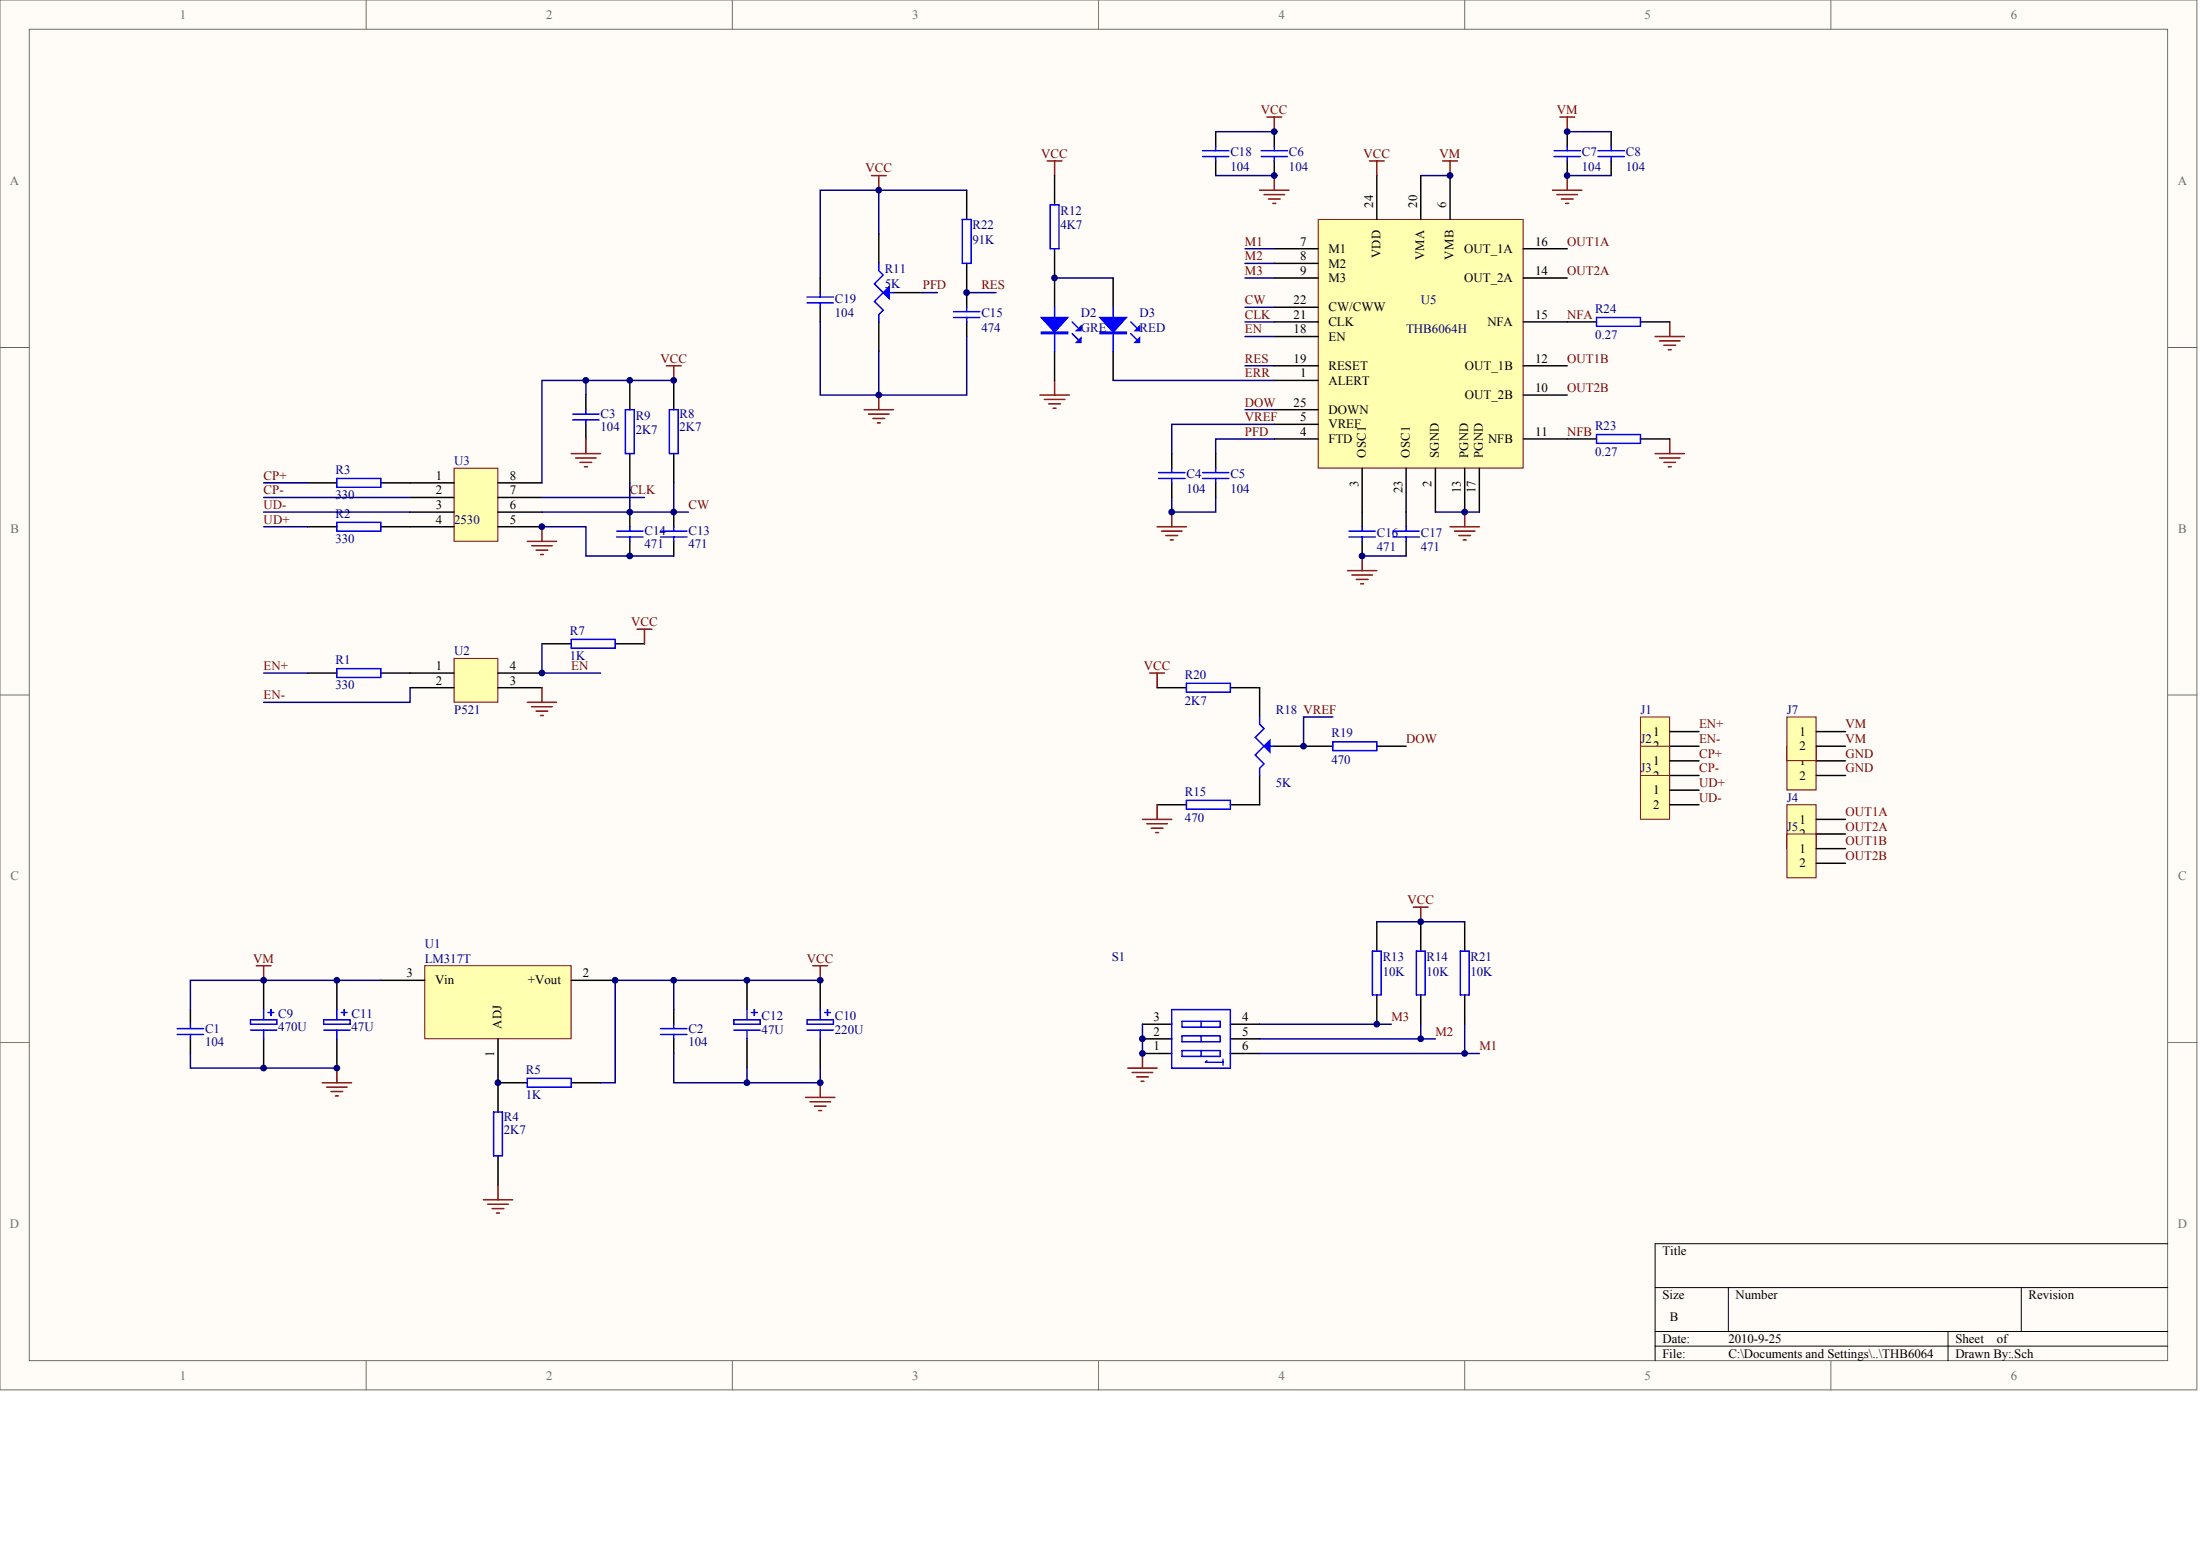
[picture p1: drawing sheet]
<svg xmlns="http://www.w3.org/2000/svg" width="840mm" height="594mm" viewBox="0 0 840 594" stroke-linecap="round" stroke-linejoin="round" font-family="sans-serif">
<g fill="#fffcf8" stroke="#716f64" stroke-width=".38">
<path d="M0 0h838.4v530.3h-838.4z"/>
<path d="M11.2 11.2h816v507.9h-816z"/>
</g>
<g fill="none" stroke="#716f64" stroke-width=".38">
<path d="M139.7 0v11.2M279.5 0v11.2M419.2 0v11.2M559 0v11.2M698.7 0v11.2M0 132.6h11.2M827.3 132.6h11.2M0 265.2h11.2M827.3 265.2h11.2M0 397.8h11.2M827.3 397.8h11.2M139.7 519.2v11.2"/>
<path d="M279.5 519.2v11.2M419.2 519.2v11.2M559 519.2v11.2M698.7 519.2v11.2"/>
</g>
<path d="M827.3 474.5h-195.6v44.7M631.7 491.3h195.6M659.6 491.3v16.7M771.4 491.3v16.7M631.7 508h195.6M631.7 513.6h195.6M743.5 508v11.2" fill="none" stroke="#000" stroke-width=".38"/>
<path d="M503.1 83.7h78.2v94.9h-78.2z" fill="#ffffb0" stroke="#800000" stroke-width=".38"/>
<g fill="none" stroke="#000" stroke-width=".56">
<path d="M525.4 67v16.7M542.2 67v16.7M553.4 67v16.7M486.3 94.9h16.8M581.3 94.9h16.8M486.3 100.5h16.8M486.3 106.1h16.8M486.3 117.2h16.8M581.3 106.1h16.8M486.3 139.6h16.8M486.3 122.8h16.8M486.3 128.4h16.8"/>
<path d="M581.3 139.6h16.8M581.3 122.8h16.8M486.3 145.2h16.8M486.3 156.3h16.8M581.3 150.7h16.8M486.3 167.5h16.8M486.3 161.9h16.8M519.9 178.7v16.7M536.6 178.7v16.7M547.8 178.7v16.7M559 178.7v16.7M564.6 178.7v16.7"/>
<path d="M581.3 167.5h16.8"/>
</g>
<path d="M173.3 178.7h16.7v27.8h-16.7z" fill="#ffffb0" stroke="#800000" stroke-width=".38"/>
<path d="M156.5 184.2h16.8M156.5 189.8h16.8M156.5 195.4h16.8M190.1 184.2h16.7M190.1 189.8h16.7M190.1 195.4h16.7M156.5 201h16.8M190.1 201h16.7" fill="none" stroke="#000" stroke-width=".56"/>
<path d="M173.3 251.2h16.7v16.7h-16.7z" fill="#ffffb0" stroke="#800000" stroke-width=".38"/>
<g fill="none" stroke="#000" stroke-width=".56">
<path d="M464 50.2v5.6M486.3 50.2v5.6M598.1 50.2v5.6M614.9 50.2v5.6M368.9 72.6v11.1M402.5 67v11.2M464 61.4v5.6M486.3 61.4v5.6M598.1 61.4v5.6M614.9 61.4v5.6M335.4 89.3v11.2M402.5 94.9v22.3"/>
<path d="M313 106.1v5.6M313 117.2v5.6M341 111.7h11.2M368.9 100.5v16.7M424.8 106.1v11.1M335.4 122.8v11.2M368.9 122.8v5.6M402.5 134v11.2M424.8 134v11.2M598.1 122.8h11.2M626.1 122.8h11.1M223.6 150.7v5.6"/>
<path d="M240.4 145.2v11.1M257.1 145.2v11.1M223.6 161.9v5.6M240.4 173.1v11.1M257.1 173.1v11.1M447.2 173.1v5.6M464 173.1v5.6M598.1 167.5h11.2M626.1 167.5h11.1M117.4 184.2h11.2M145.3 184.2h11.2M240.4 195.4v5.6"/>
<path d="M257.1 195.4v5.6M447.2 184.2v5.6M464 184.2v5.6M519.9 195.4v5.6M536.6 195.4v5.6M117.4 201h11.2M145.3 201h11.2M240.4 206.6v5.5M257.1 206.6v5.5M519.9 206.6v5.5M536.6 206.6v5.5M117.4 256.8h11.2"/>
<path d="M145.3 256.8h28M190.1 256.8h16.7M206.8 245.6h11.2M234.8 245.6h11.2M156.5 262.4h16.8M190.1 262.4h16.7M441.6 262.4h11.2M469.6 262.4h11.1v11.2M480.7 295.9v11.2h-11.1M486.3 284.7h22.4M525.4 284.7h11.2M441.6 307.1h11.2"/>
<path d="M525.4 351.7v11.2M542.2 351.7v11.2M559 351.7v11.2M100.6 374v11.2M128.6 374v11.2M285.1 374v11.2M313 374v11.2M525.4 379.6v11.2M542.2 379.6v11.2M559 379.6v11.2M72.7 385.2v5.6M72.7 396.4v5.6"/>
<path d="M100.6 396.4v11.1M128.6 396.4v11.1M257.1 385.2v5.6M257.1 396.4v5.6M285.1 396.4v11.1M313 396.4v11.1M436 396.4h11.2M436 390.8h11.2M469.6 396.4h11.1M469.6 390.8h11.1M436 402h11.2M469.6 402h11.1"/>
</g>
<g fill="none" stroke="#00f" stroke-width=".56">
<path d="M458.9 59.7h10.1M458.9 57.5h10.1M464 55.8v1.7M464 59.7v1.7M481.3 59.7h10.1M481.3 57.5h10.1M486.3 55.8v1.7M486.3 59.7v1.7M593.1 59.7h10M593.1 57.5h10M598.1 55.8v1.7M598.1 59.7v1.7"/>
<path d="M609.9 59.7h10M609.9 57.5h10M614.9 55.8v1.7M614.9 59.7v1.7M400.8 78.2h3.3v16.7h-3.3zM367.3 83.7h3.3v16.8h-3.3zM308 113.3h10.1M308 115.6h10.1M313 111.7v1.6M313 115.6v1.6M335.4 100.5v2.8l1.7 1.7-3.4 3.3 3.4 3.4-3.4 3.3 3.4 3.4-1.7 1.6v2.8M337.1 111.7h3.9"/>
<path d="M363.9 118.9h10.1M368.9 117.2v1.7M402.5 117.2v16.8M424.8 117.2v16.8M363.9 121.1h10.1M368.9 121.1v1.7M409.2 127.3l2.2 2.2M409.2 122.8l2.2 2.3M431.5 127.3l2.3 2.2M431.5 122.8l2.3 2.3M609.3 121.1h16.8v3.4h-16.8zM218.6 158h10"/>
<path d="M223.6 156.3v1.7M238.7 156.3h3.3v16.8h-3.3zM255.5 156.3h3.3v16.8h-3.3zM218.6 160.2h10M223.6 160.2v1.7M447.2 178.7v1.6M464 178.7v1.6M609.3 165.8h16.8v3.4h-16.8zM128.6 182.6h16.7v3.3h-16.7zM128.6 199.3h16.7v3.4h-16.7zM442.2 182.6h10M442.2 180.3h10"/>
<path d="M447.2 182.6v1.6M458.9 182.6h10.1M458.9 180.3h10.1M464 182.6v1.6M235.3 202.7h10.1M235.3 204.9h10.1M240.4 201v1.7M240.4 204.9v1.7M252.1 202.7h10.1M252.1 204.9h10.1M257.1 201v1.7M257.1 204.9v1.7"/>
<path d="M514.8 202.7h10.1M514.8 204.9h10.1M519.9 201v1.7M519.9 204.9v1.7M531.6 202.7h10.1M531.6 204.9h10.1M536.6 201v1.7M536.6 204.9v1.7M128.6 255.1h16.7v3.4h-16.7zM218 244h16.8v3.3h-16.8zM452.8 260.7h16.8v3.4h-16.8zM480.7 273.6v2.8l1.7 1.6-3.3 3.4 3.3 3.3-3.3 3.4 3.3 3.3-1.7 1.7v2.8"/>
<path d="M482.4 284.7h3.9M508.7 283h16.7v3.4h-16.7zM452.8 305.4h16.8v3.3h-16.8zM523.8 362.9h3.3v16.7h-3.3zM540.5 362.9h3.4v16.7h-3.4zM557.3 362.9h3.4v16.7h-3.4zM67.6 394.7h10.1M67.6 392.5h10.1M72.7 390.8v1.7M72.7 394.7v1.7M95.6 389.1h10v1.7h-10zM95.6 393h10"/>
<path d="M100.6 385.2v3.9M100.6 393v3.4M102.3 386.3h2.2M103.4 385.2v2.2M123.5 393h10.1M123.5 389.1h10.1v1.7h-10.1zM128.6 385.2v3.9M128.6 393v3.4M130.2 386.3h2.3M131.4 385.2v2.2M252.1 394.7h10.1M252.1 392.5h10.1"/>
<path d="M257.1 390.8v1.7M257.1 394.7v1.7M280.1 393h10M280.1 389.1h10v1.7h-10zM285.1 385.2v3.9M285.1 393v3.4M286.8 386.3h2.2M287.9 385.2v2.2M308 393h10.1M308 389.1h10.1v1.7h-10.1zM313 385.2v3.9M313 393v3.4"/>
<path d="M314.7 386.3h2.2M315.8 385.2v2.2M447.2 385.2h22.4v22.3h-22.4zM451.1 389.7h14.5v2.2h-14.5zM451.1 395.3h14.5v2.2h-14.5zM458.4 389.7v2.2M458.4 395.3v2.2M451.1 400.8h14.5v2.3h-14.5zM458.4 400.8v2.3M460.6 404.8l-.6 .5h6.8M466.8 404.2v2.2"/>
</g>
<g fill="none" stroke="#000080" stroke-width=".56">
<path d="M464 50.2h22.3M598.1 50.2h16.8M335.4 72.6v16.7M464 67h22.3M542.2 67h11.2M598.1 67h16.8M475.1 94.9h11.2M352.2 111.7h5.6M368.9 111.7h11.2M402.5 106.1h22.3M475.1 100.5h11.2M475.1 106.1h11.2"/>
<path d="M475.1 117.2h11.2M335.4 134v16.7M475.1 122.8h11.2M475.1 139.6h11.2M475.1 128.4h11.2M475.1 156.3h11.2M486.3 167.5h-22.3v5.6M486.3 161.9h-39.1v11.2M100.6 184.2h16.8M447.2 189.8v5.6h16.8v-5.6M547.8 195.4h16.8M100.6 201h16.8"/>
<path d="M519.9 212.1h16.7M100.6 256.8h16.8M156.5 262.4v5.6h-55.9M508.7 273.6h-11.2v11.1M525.4 351.7h33.6M257.1 374v11.2M436 390.8v11.2M480.7 390.8h50.3M480.7 396.4h67.1M542.2 390.8v5.6M559 390.8v11.2M285.1 407.5v5.6"/>
<path d="M480.7 402h83.9"/>
</g>
<g fill="none" stroke="#800000" stroke-width=".56">
<path d="M483.5 44.7h5.6M486.3 44.7v5.5M595.3 44.7h5.6M598.1 44.7v5.5M332.6 67h5.6M335.4 67v5.6M399.7 61.4h5.6M402.5 61.4v5.6M480.7 72.6h11.2M482.4 74.3h7.8M484.1 75.9h4.5M485.8 77.6h1.1"/>
<path d="M486.3 67v5.6M522.7 61.4h5.5M525.4 61.4v5.6M550.6 61.4h5.6M553.4 61.4v5.6M592.5 72.6h11.2M594.2 74.3h7.8M595.9 75.9h4.5M597.6 77.6h1.1M598.1 67v5.6M254.3 139.6h5.6M257.1 139.6v5.6"/>
<path d="M631.7 128.4h11.1M633.3 130.1h7.9M635 131.8h4.5M636.7 133.4h1.1M637.2 122.8v5.6M329.8 156.3h11.2M331.5 158h7.8M333.2 159.7h4.4M335.4 150.7v5.6M396.9 150.7h11.2M398.6 152.4h7.8M400.2 154.1h4.5"/>
<path d="M401.9 155.8h1.1M402.5 145.2v5.5M218 173.1h11.2M219.7 174.7h7.8M221.4 176.4h4.4M223 178.1h1.2M223.6 167.5v5.6M334.8 161.3h1.2M631.7 173.1h11.1M633.3 174.7h7.9M635 176.4h4.5M636.7 178.1h1.1"/>
<path d="M637.2 167.5v5.6M447.2 195.4v5.6M559 195.4v5.6M201.2 206.6h11.2M202.9 208.2h7.8M204.6 209.9h4.5M206.3 211.6h1.1M206.8 201v5.6M441.6 201h11.2M443.3 202.7h7.8M445 204.3h4.4M446.6 206h1.1"/>
<path d="M514.3 217.7h11.1M515.9 219.4h7.9M519.9 212.1v5.6M553.4 201h11.2M555.1 202.7h7.8M556.8 204.3h4.4M558.4 206h1.1M517.6 221.1h4.5M519.3 222.8h1.1M243.2 240.1h5.5M246 240.1v5.5M438.8 256.8h5.6"/>
<path d="M441.6 256.8v5.6M201.2 268h11.2M202.9 269.7h7.8M204.6 271.3h4.5M206.3 273h1.1M206.8 262.4v5.6M436 312.6h11.2M437.7 314.3h7.8M439.4 316h4.4M441 317.7h1.2M441.6 307.1v5.5M539.4 346.1h5.6"/>
<path d="M542.2 346.1v5.6M97.8 368.5h5.6M100.6 368.5v5.5M310.2 368.5h5.6M313 368.5v5.5M123 413.1h11.2M124.7 414.8h7.8M126.3 416.5h4.5M128 418.2h1.1M128.6 407.5v5.6M307.4 418.7h11.2M313 413.1v5.6"/>
<path d="M430.4 407.5h11.2M432.1 409.2h7.8M433.8 410.9h4.4M435.5 412.6h1.1M436 402v5.5M309.1 420.4h7.8M310.8 422.1h4.5M312.5 423.7h1.1"/>
</g>
<g fill="#00f" stroke="#00f" stroke-width=".56">
<path d="M337.1 111.7l2.2-2.3v4.5z"/>
<path d="M419.8 121.1h10.1l-5.1 5.6z"/>
<path d="M433.2 130.6l1.7-1.6v1.6z"/>
<path d="M433.2 126.2l1.7-1.7v1.7z"/>
<path d="M397.4 121.1h10.1l-5 5.6z"/>
<path d="M410.9 130.6l1.6-1.6v1.6z"/>
<path d="M410.9 126.2l1.6-1.7v1.7z"/>
<path d="M482.4 284.7l2.2-2.2v4.5z"/>
<path d="M419.8 126.7h10.1v.6h-10.1z" fill-rule="evenodd"/>
<path d="M397.4 126.7h10.1v.6h-10.1z" fill-rule="evenodd"/>
</g>
<path d="M626.1 273.6h11.1v16.7h-11.1z" fill="#ffffb0" stroke="#800000" stroke-width=".38"/>
<path d="M637.2 279.1h11.2M637.2 284.7h11.2" fill="none" stroke="#000" stroke-width=".56"/>
<path d="M626.1 284.7h11.1v16.7h-11.1z" fill="#ffffb0" stroke="#800000" stroke-width=".38"/>
<path d="M637.2 290.3h11.2M637.2 295.9h11.2" fill="none" stroke="#000" stroke-width=".56"/>
<path d="M626.1 295.9h11.1v16.7h-11.1z" fill="#ffffb0" stroke="#800000" stroke-width=".38"/>
<path d="M637.2 301.5h11.2M637.2 307.1h11.2" fill="none" stroke="#000" stroke-width=".56"/>
<path d="M682 307.1h11.1v16.6h-11.1z" fill="#ffffb0" stroke="#800000" stroke-width=".38"/>
<path d="M693.1 312.6h11.2M693.1 318.2h11.2" fill="none" stroke="#000" stroke-width=".56"/>
<path d="M682 318.2h11.1v16.7h-11.1z" fill="#ffffb0" stroke="#800000" stroke-width=".38"/>
<path d="M693.1 323.8h11.2M693.1 329.4h11.2" fill="none" stroke="#000" stroke-width=".56"/>
<path d="M682 284.7h11.1v16.7h-11.1z" fill="#ffffb0" stroke="#800000" stroke-width=".38"/>
<path d="M693.1 290.3h11.2M693.1 295.9h11.2" fill="none" stroke="#000" stroke-width=".56"/>
<path d="M682 273.6h11.1v16.7h-11.1z" fill="#ffffb0" stroke="#800000" stroke-width=".38"/>
<path d="M693.1 279.1h11.2M693.1 284.7h11.2" fill="none" stroke="#000" stroke-width=".56"/>
<path d="M162.1 368.5h55.8v27.8h-55.8z" fill="#ffffb0" stroke="#800000" stroke-width=".38"/>
<path d="M145.3 374h16.8M218 374h16.8M190.1 396.4v27.9M190.1 413.1h11.1M218 413.1h11.2M190.1 441v11.2" fill="none" stroke="#000" stroke-width=".56"/>
<path d="M201.2 411.5h16.8v3.3h-16.8zM188.4 424.3h3.3v16.7h-3.3z" fill="none" stroke="#00f" stroke-width=".56"/>
<path d="M184.5 457.8h11.1M186.1 459.5h7.9M190.1 452.2v5.6M187.8 461.1h4.5M189.5 462.8h1.1" fill="none" stroke="#800000" stroke-width=".56"/>
<g fill="none" stroke="#000080" stroke-width=".56">
<path d="M368.9 72.6h-55.9v33.5M313 122.8v27.9h55.9v-22.3M223.6 145.2v5.5M257.1 145.2h-50.3v39M424.8 145.2h61.5M100.6 195.4h55.9M100.6 189.8h55.9M206.8 195.4h55.9M206.8 189.8h39.2M240.4 184.2v11.2M257.1 184.2v11.2M206.8 201h16.8v11.1h33.5"/>
<path d="M206.8 245.6v11.2h22.4M145.3 374h-72.6v11.2M313 374h-78.2v39.1h-5.6M72.7 402v5.5h55.9M257.1 402v11.1h55.9v-5.6"/>
</g>
<g fill="#000080" stroke="#000080" stroke-width=".38">
<circle cx="100.6" cy="407.5" r="1.09"/>
<circle cx="100.6" cy="374" r="1.09"/>
<circle cx="128.5" cy="407.5" r="1.09"/>
<circle cx="128.5" cy="374" r="1.09"/>
<circle cx="190" cy="413.1" r="1.09"/>
<circle cx="206.8" cy="256.8" r="1.09"/>
<circle cx="206.8" cy="201" r="1.09"/>
<circle cx="223.6" cy="145.1" r="1.09"/>
<circle cx="234.7" cy="374" r="1.09"/>
<circle cx="240.3" cy="212.1" r="1.09"/>
<circle cx="240.3" cy="195.4" r="1.09"/>
<circle cx="240.3" cy="145.1" r="1.09"/>
<circle cx="257.1" cy="374" r="1.09"/>
<circle cx="257.1" cy="195.4" r="1.09"/>
<circle cx="257.1" cy="145.1" r="1.09"/>
<circle cx="285.1" cy="413.1" r="1.09"/>
<circle cx="285.1" cy="374" r="1.09"/>
<circle cx="313" cy="413.1" r="1.09"/>
<circle cx="313" cy="374" r="1.09"/>
<circle cx="335.4" cy="150.7" r="1.09"/>
<circle cx="335.4" cy="72.5" r="1.09"/>
<circle cx="368.9" cy="111.6" r="1.09"/>
<circle cx="402.4" cy="106" r="1.09"/>
<circle cx="436" cy="401.9" r="1.09"/>
<circle cx="436" cy="396.4" r="1.09"/>
<circle cx="447.2" cy="195.4" r="1.09"/>
<circle cx="486.3" cy="67" r="1.09"/>
<circle cx="486.3" cy="50.2" r="1.09"/>
<circle cx="497.5" cy="284.7" r="1.09"/>
<circle cx="519.8" cy="212.1" r="1.09"/>
<circle cx="525.4" cy="390.8" r="1.09"/>
<circle cx="542.2" cy="396.4" r="1.09"/>
<circle cx="542.2" cy="351.7" r="1.09"/>
<circle cx="553.4" cy="67" r="1.09"/>
<circle cx="559" cy="401.9" r="1.09"/>
<circle cx="559" cy="195.4" r="1.09"/>
<circle cx="598.1" cy="67" r="1.09"/>
<circle cx="598.1" cy="50.2" r="1.09"/>
</g>
<g font-size="4.9" fill="#716f64">
<text x="68.6" y="7.2">1</text>
<text x="208.4" y="7.2">2</text>
<text x="348.1" y="7.2">3</text>
<text x="487.9" y="7.2">4</text>
<text x="627.6" y="7.2">5</text>
<text x="767.4" y="7.2">6</text>
<text x="3.8" y="70.6">A</text>
<text x="831.1" y="70.6">A</text>
<text x="4" y="203.2">B</text>
<text x="831.3" y="203.2">B</text>
<text x="4" y="335.8">C</text>
<text x="831.3" y="335.8">C</text>
<text x="3.8" y="468.4">D</text>
<text x="831.1" y="468.4">D</text>
<text x="68.6" y="526.4">1</text>
<text x="208.4" y="526.4">2</text>
<text x="348.1" y="526.4">3</text>
<text x="487.9" y="526.4">4</text>
<text x="627.6" y="526.4">5</text>
<text x="767.4" y="526.4">6</text>
</g>
<g font-size="4.9" fill="#800000">
<text x="481.2" y="43.5">VCC</text>
<text x="594.1" y="43.5">VM</text>
<text x="330.3" y="65.8">VCC</text>
<text x="397.4" y="60.2">VCC</text>
<text x="520.4" y="60.2">VCC</text>
<text x="549.4" y="60.2">VM</text>
<text x="475.1" y="93.7">M1</text>
<text x="598.1" y="93.7">OUT1A</text>
<text x="475.1" y="99.3">M2</text>
<text x="475.1" y="104.9">M3</text>
<text x="598.1" y="104.9">OUT2A</text>
<text x="352.2" y="110.5">PFD</text>
<text x="374.5" y="110.5">RES</text>
<text x="475.1" y="116">CW</text>
<text x="475.1" y="121.6">CLK</text>
<text x="598.1" y="121.6">NFA</text>
<text x="475.1" y="127.2">EN</text>
<text x="252" y="138.4">VCC</text>
<text x="475.1" y="138.4">RES</text>
<text x="475.1" y="143.9">ERR</text>
<text x="598.1" y="138.4">OUT1B</text>
<text x="598.1" y="149.5">OUT2B</text>
<text x="475.1" y="155.1">DOW</text>
<text x="475.1" y="160.7">VREF</text>
<text x="475.1" y="166.3">PFD</text>
<text x="598.1" y="166.3">NFB</text>
<text x="100.6" y="183">CP+</text>
<text x="100.6" y="188.6">CP-</text>
<text x="240.4" y="188.6">CLK</text>
<text x="100.6" y="194.2">UD-</text>
<text x="262.7" y="194.2">CW</text>
<text x="100.6" y="199.8">UD+</text>
<text x="240.9" y="238.9">VCC</text>
<text x="100.6" y="255.6">EN+</text>
<text x="218" y="255.6">EN</text>
<text x="436.5" y="255.6">VCC</text>
<text x="100.6" y="266.8">EN-</text>
<text x="648.4" y="277.9">EN+</text>
<text x="704.3" y="277.9">VM</text>
<text x="536.6" y="283.5">DOW</text>
<text x="648.4" y="283.5">EN-</text>
<text x="704.3" y="283.5">VM</text>
<text x="648.4" y="289.1">CP+</text>
<text x="704.3" y="289.1">GND</text>
<text x="648.4" y="294.7">CP-</text>
<text x="704.3" y="294.7">GND</text>
<text x="648.4" y="300.3">UD+</text>
<text x="648.4" y="305.9">UD-</text>
<text x="704.3" y="311.4">OUT1A</text>
<text x="704.3" y="317">OUT2A</text>
<text x="704.3" y="322.6">OUT1B</text>
<text x="704.3" y="328.2">OUT2B</text>
<text x="537.1" y="344.9">VCC</text>
<text x="96.6" y="367.3">VM</text>
<text x="307.9" y="367.3">VCC</text>
<text x="531" y="389.6">M3</text>
<text x="547.8" y="395.2">M2</text>
<text x="564.6" y="400.8">M1</text>
</g>
<g font-size="4.9" fill="#000080">
<text x="469.6" y="59.6">C18</text>
<text x="491.9" y="59.6">C6</text>
<text x="603.7" y="59.6">C7</text>
<text x="620.5" y="59.6">C8</text>
<text x="469.6" y="65.2">104</text>
<text x="491.9" y="65.2">104</text>
<text x="603.7" y="65.2">104</text>
<text x="620.5" y="65.2">104</text>
<text x="404.7" y="82">R12</text>
<text x="371.2" y="87.6">R22</text>
<text x="404.7" y="87.6">4K7</text>
<text x="371.2" y="93.1">91K</text>
<text x="337.6" y="104.3">R11</text>
<text x="337.6" y="109.9">5K</text>
<text x="318.6" y="115.5">C19</text>
<text x="542.2" y="116">U5</text>
<text x="608.7" y="119.4">R24</text>
<text x="318.6" y="121.1">104</text>
<text x="374.5" y="121.1">C15</text>
<text x="412.5" y="121.1">D2</text>
<text x="434.9" y="121.1">D3</text>
<text x="374.5" y="126.6">474</text>
<text x="412.5" y="126.6">GRE</text>
<text x="434.9" y="126.6">RED</text>
<text x="536.6" y="127.2">THB6064H</text>
<text x="608.7" y="129.4">0.27</text>
<text x="229.2" y="159.6">C3</text>
<text x="242.6" y="160.1">R9</text>
<text x="259.4" y="159.6">R8</text>
<text x="229.2" y="164.6">104</text>
<text x="242.6" y="165.7">2K7</text>
<text x="259.4" y="164.6">2K7</text>
<text x="608.7" y="164">R23</text>
<text x="173.3" y="177.4">U3</text>
<text x="608.7" y="174.1">0.27</text>
<text x="128" y="180.8">R3</text>
<text x="452.8" y="182.5">C4</text>
<text x="469.6" y="182.5">C5</text>
<text x="128" y="190.3">330</text>
<text x="452.8" y="188.1">104</text>
<text x="469.6" y="188.1">104</text>
<text x="128" y="197.5">R2</text>
<text x="173.3" y="199.8">2530</text>
<text x="128" y="207">330</text>
<text x="246" y="204.2">C14</text>
<text x="246" y="209.3">471</text>
<text x="262.7" y="204.2">C13</text>
<text x="262.7" y="209.3">471</text>
<text x="525.4" y="204.8">C16</text>
<text x="542.2" y="204.8">C17</text>
<text x="525.4" y="210.4">471</text>
<text x="542.2" y="210.4">471</text>
<text x="217.4" y="242.2">R7</text>
<text x="173.3" y="250">U2</text>
<text x="217.4" y="251.7">1K</text>
<text x="128" y="253.4">R1</text>
<text x="128" y="262.9">330</text>
<text x="452.2" y="259">R20</text>
<text x="452.2" y="269">2K7</text>
<text x="173.3" y="272.4">P521</text>
<text x="486.9" y="272.4">R18 VREF</text>
<text x="626.1" y="272.4">J1</text>
<text x="682" y="272.4">J7</text>
<text x="508.1" y="281.3">R19</text>
<text x="626.1" y="283.5">J2</text>
<text x="682" y="283.5">J6</text>
<text x="508.1" y="291.3">470</text>
<text x="626.1" y="294.7">J3</text>
<text x="452.2" y="303.6">R15</text>
<text x="486.9" y="300.3">5K</text>
<text x="682" y="305.9">J4</text>
<text x="452.2" y="313.7">470</text>
<text x="682" y="317">J5</text>
<text x="162.1" y="361.7">U1</text>
<text x="162.1" y="367.3">LM317T</text>
<text x="424.3" y="366.7">S1</text>
<text x="527.7" y="366.7">R13</text>
<text x="544.5" y="366.7">R14</text>
<text x="561.2" y="366.7">R21</text>
<text x="527.7" y="372.3">10K</text>
<text x="544.5" y="372.3">10K</text>
<text x="561.2" y="372.3">10K</text>
<text x="106.2" y="388.5">C9</text>
<text x="134.2" y="388.5">C11</text>
<text x="290.7" y="389">C12</text>
<text x="318.6" y="389">C10</text>
<text x="78.3" y="394.1">C1</text>
<text x="106.2" y="393.5">470U</text>
<text x="134.2" y="393.5">47U</text>
<text x="262.7" y="394.1">C2</text>
<text x="290.7" y="394.6">47U</text>
<text x="318.6" y="394.6">220U</text>
<text x="78.3" y="399.1">104</text>
<text x="262.7" y="399.1">104</text>
<text x="200.7" y="409.7">R5</text>
<text x="200.7" y="419.2">1K</text>
<text x="192.3" y="427.6">R4</text>
<text x="192.3" y="432.6">2K7</text>
</g>
<g font-size="4.9">
<text x="524" y="79.3" transform="rotate(-90 524 79.3)">24</text>
<text x="540.8" y="79.3" transform="rotate(-90 540.8 79.3)">20</text>
<text x="552" y="79.3" transform="rotate(-90 552 79.3)">6</text>
<text x="496.2" y="93.7">7</text>
<text x="585.8" y="93.7">16</text>
<text x="496.2" y="99.3">8</text>
<text x="507" y="96.5">M1</text>
<text x="526.8" y="98.5" transform="rotate(-90 526.8 98.5)">VDD</text>
<text x="543.6" y="99.4" transform="rotate(-90 543.6 99.4)">VMA</text>
<text x="554.8" y="99.1" transform="rotate(-90 554.8 99.1)">VMB</text>
<text x="558.8" y="96.5">OUT_1A</text>
<text x="496.2" y="104.9">9</text>
<text x="507" y="102.1">M2</text>
<text x="507" y="107.7">M3</text>
<text x="558.8" y="107.7">OUT_2A</text>
<text x="585.8" y="104.9">14</text>
<text x="493.7" y="116">22</text>
<text x="507" y="118.8">CW/CWW</text>
<text x="493.7" y="121.6">21</text>
<text x="507" y="124.4">CLK</text>
<text x="567.7" y="124.4">NFA</text>
<text x="585.8" y="121.6">15</text>
<text x="493.7" y="127.2">18</text>
<text x="507" y="130">EN</text>
<text x="493.7" y="138.4">19</text>
<text x="496.2" y="143.9">1</text>
<text x="507" y="141.2">RESET</text>
<text x="559" y="141.2">OUT_1B</text>
<text x="585.8" y="138.4">12</text>
<text x="507" y="146.7">ALERT</text>
<text x="585.8" y="149.5">10</text>
<text x="493.7" y="155.1">25</text>
<text x="559" y="152.3">OUT_2B</text>
<text x="496.2" y="160.7">5</text>
<text x="507" y="157.9">DOWN</text>
<text x="496.2" y="166.3">4</text>
<text x="507" y="163.5">VREF</text>
<text x="585.8" y="166.3">11</text>
<text x="507" y="169.1">FTD</text>
<text x="567.9" y="169.1">NFB</text>
<text x="521.2" y="174.7" transform="rotate(-90 521.2 174.7)">OSC1</text>
<text x="538" y="174.7" transform="rotate(-90 538 174.7)">OSC1</text>
<text x="549.2" y="174.7" transform="rotate(-90 549.2 174.7)">SGND</text>
<text x="560.4" y="174.7" transform="rotate(-90 560.4 174.7)">PGND</text>
<text x="565.9" y="174.7" transform="rotate(-90 565.9 174.7)">PGND</text>
<text x="166.4" y="183">1</text>
<text x="194.5" y="183">8</text>
<text x="518.4" y="185.6" transform="rotate(-90 518.4 185.6)">3</text>
<text x="546.4" y="185.6" transform="rotate(-90 546.4 185.6)">2</text>
<text x="166.4" y="188.6">2</text>
<text x="194.5" y="188.6">7</text>
<text x="535.2" y="188.1" transform="rotate(-90 535.2 188.1)">23</text>
<text x="557.6" y="188.1" transform="rotate(-90 557.6 188.1)">13</text>
<text x="563.1" y="188.1" transform="rotate(-90 563.1 188.1)">17</text>
<text x="166.4" y="194.2">3</text>
<text x="194.5" y="194.2">6</text>
<text x="166.4" y="199.8">4</text>
<text x="194.5" y="199.8">5</text>
<text x="166.4" y="255.6">1</text>
<text x="194.5" y="255.6">4</text>
<text x="166.4" y="261.2">2</text>
<text x="194.5" y="261.2">3</text>
<text x="630.9" y="280.7">1</text>
<text x="686.8" y="280.7">1</text>
<text x="630.9" y="286.3">2</text>
<text x="686.8" y="286.3">2</text>
<text x="630.9" y="291.9">1</text>
<text x="686.8" y="291.9">1</text>
<text x="630.9" y="297.5">2</text>
<text x="686.8" y="297.5">2</text>
<text x="630.9" y="303.1">1</text>
<text x="630.9" y="308.6">2</text>
<text x="686.8" y="314.2">1</text>
<text x="686.8" y="319.8">2</text>
<text x="686.8" y="325.4">1</text>
<text x="686.8" y="331">2</text>
<text x="155.2" y="372.8">3</text>
<text x="166" y="375.6">Vin</text>
<text x="201.5" y="375.6">+Vout</text>
<text x="222.5" y="372.8">2</text>
<text x="440.3" y="389.6">3</text>
<text x="474" y="389.6">4</text>
<text x="191.4" y="392.5" transform="rotate(-90 191.4 392.5)">ADJ</text>
<text x="440.3" y="395.2">2</text>
<text x="474" y="395.2">5</text>
<text x="440.3" y="400.8">1</text>
<text x="474" y="400.8">6</text>
<text x="188.6" y="403.4" transform="rotate(-90 188.6 403.4)">1</text>
<text x="634.5" y="478.9">Title</text>
<text x="634.5" y="495.7">Size</text>
<text x="662.4" y="495.7">Number</text>
<text x="774.2" y="495.7">Revision</text>
<text x="637.2" y="504">B</text>
<text x="634.5" y="512.4">Date:</text>
<text x="659.6" y="512.4">2010-9-25</text>
<text x="746.2" y="512.4">Sheet</text>
<text x="762" y="512.4">of</text>
<text x="634.5" y="518">File:</text>
<text x="659.6" y="518">C:\Documents and Settings\..\THB6064</text>
<text x="746.2" y="518">Drawn By:.Sch</text>
</g>
</svg>
